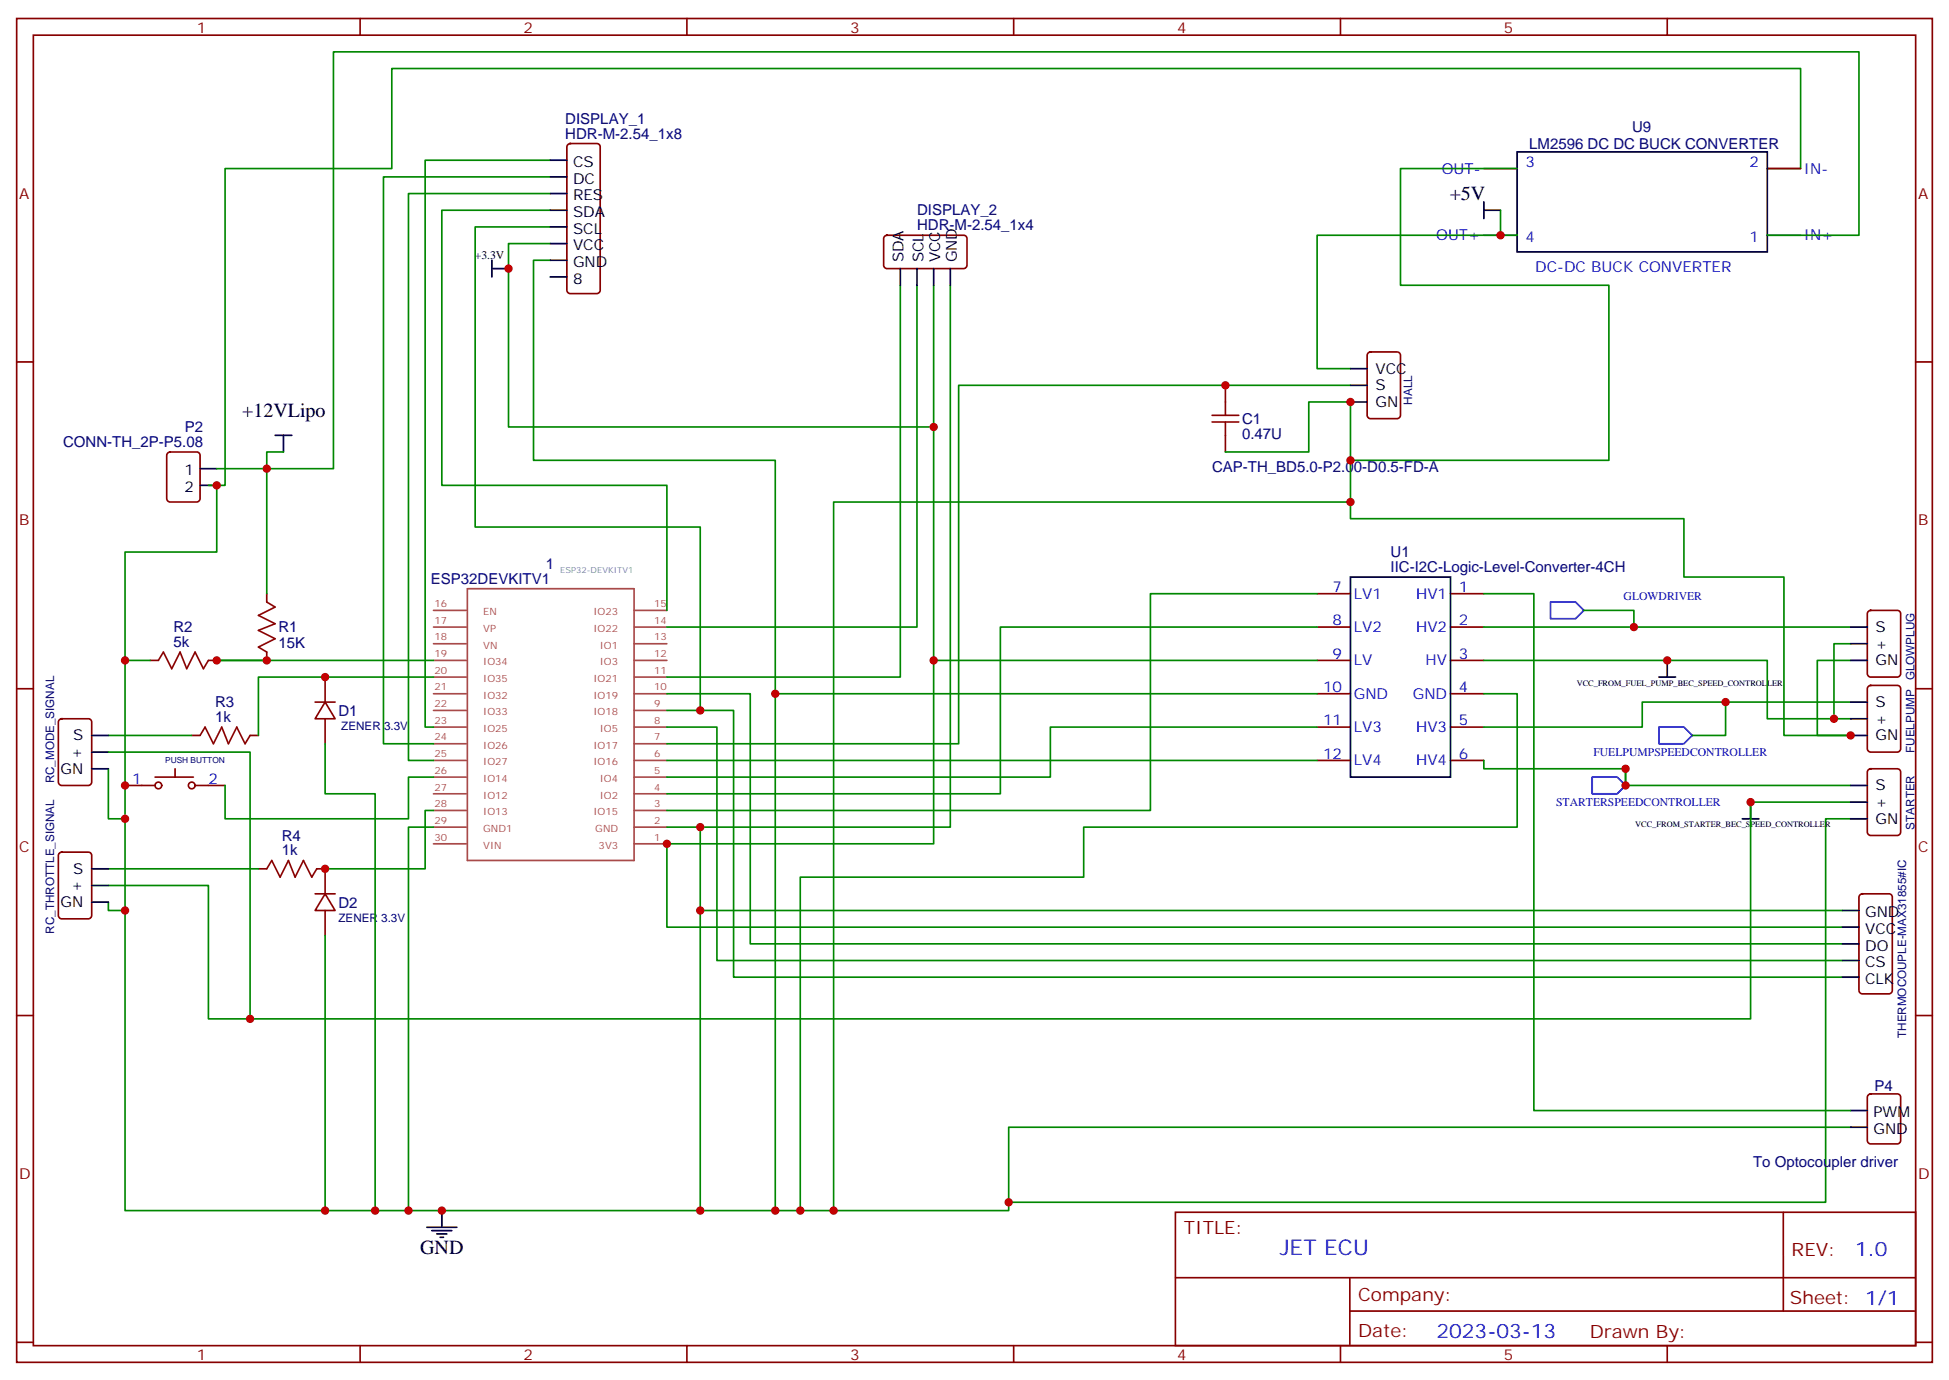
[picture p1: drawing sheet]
<svg xmlns="http://www.w3.org/2000/svg" width="412mm" height="292mm" viewBox="0 0 412 292" stroke-linecap="round" stroke-linejoin="round" font-family="sans-serif">
<g fill="none" stroke="#870000" stroke-width=".35">
<path d="M3.5 3.9h405.4v284.4h-405.4zM7.1 7.4h398.2v277.3h-398.2zM76.2 3.9v3.5M145.3 3.9v3.5M214.5 3.9v3.5M283.6 3.9v3.5M352.8 3.9v3.5M120.2 30.6l.4-.2h5.7a.71 .71 0 0 1 .7 .7v30.3a.76 .76 0 0 1-.7 .7h-5.7a.76 .76 0 0 1-.7-.7v-30.3zM314 35.7h7M373.9 35.7h7.1M187.2 50l.5-.2h16.2a.71 .71 0 0 1 .7 .7v5.6a.76 .76 0 0 1-.7 .7h-16.2a.76 .76 0 0 1-.7-.7v-5.6zM314 49.8h7"/>
<path d="M373.9 49.8h7.1M3.5 76.6h3.6M289.5 74.7l.5-.2h5.6a.71 .71 0 0 1 .7 .7v12.7a.76 .76 0 0 1-.7 .7h-5.6a.76 .76 0 0 1-.7-.7v-12.7zM405.3 76.6h3.6M35.5 95.8l.5-.2h5.6a.71 .71 0 0 1 .7 .7v9.2a.76 .76 0 0 1-.7 .7h-5.6a.76 .76 0 0 1-.7-.7v-9.2zM259.3 81.5v3.6M259.3 92.1v3.5M31.7 139.7h1.8M44.1 139.7h1.8M56.4 125.6v1.8M56.4 138v1.7M278.7 125.6h7.1"/>
<path d="M278.7 132.7h7.1M278.7 139.7h7.1M306.9 125.6h7.1M306.9 132.7h7.1M306.9 139.7h7.1M395.3 129.4l.5-.2h5.7a.71 .71 0 0 1 .7 .7v12.7a.76 .76 0 0 1-.7 .7h-5.7a.76 .76 0 0 1-.7-.7v-12.7zM3.5 145.7h3.6M12.6 152.3l.5-.2h5.6a.71 .71 0 0 1 .7 .7v12.7a.76 .76 0 0 1-.7 .7h-5.6a.76 .76 0 0 1-.8-.7v-12.7zM40.6 155.6h1.7M52.9 155.6h1.8M66.7 148.6h4.2M68.8 148.6l2.1 3.5h-4.2z"/>
<path d="M68.8 143.3v5.3M68.8 152.1v5.3M278.7 146.8h7.1M278.7 153.8h7.1M306.9 146.8h7.1M306.9 153.8h7.1M395.3 145.2l.5-.2h5.7a.71 .71 0 0 1 .7 .7v12.7a.76 .76 0 0 1-.7 .7h-5.7a.76 .76 0 0 1-.7-.7v-12.7zM405.3 145.7h3.6M26.5 166.2h6.3M32.8 164.4h8.1M37 162.7v1.7M41.3 166.2h6.3"/>
<path d="M278.7 160.9h7.1M306.9 160.9h7.1M395.3 162.9l.5-.2h5.7a.71 .71 0 0 1 .7 .7v12.7a.76 .76 0 0 1-.7 .7h-5.7a.76 .76 0 0 1-.7-.7v-12.7zM12.6 180.5l.5-.2h5.6a.71 .71 0 0 1 .7 .7v12.7a.76 .76 0 0 1-.7 .7h-5.6a.76 .76 0 0 1-.8-.7v-12.7zM54.7 183.8h1.7M66.7 189.1h4.2M67 183.8h1.8v5.3M68.8 189.1l2.1 3.6h-4.2zM68.8 192.7v5.2M393.6 189.3l.5-.2h5.6a.71 .71 0 0 1 .7 .7v19.8a.76 .76 0 0 1-.7 .7h-5.6a.76 .76 0 0 1-.8-.7v-19.8zM3.5 214.9h3.6M405.3 214.9h3.6"/>
<path d="M395.3 231.7l.5-.2h5.7a.71 .71 0 0 1 .7 .7v9.1a.76 .76 0 0 1-.7 .7h-5.7a.76 .76 0 0 1-.7-.7v-9.1zM248.7 256.5h156.6v28.2h-156.6zM377.3 256.5v20.9M248.7 270.4h156.5M285.6 277.4h119.6M285.6 270.4v14.1M3.5 284h3.6M76.2 284.7v3.6M145.3 284.7v3.6M214.5 284.7v3.6M283.6 284.7v3.6M352.8 284.7v3.6"/>
<path d="M405.3 284h3.6"/>
<circle cx="33.5" cy="166.2" r=".71"/>
<circle cx="40.6" cy="166.2" r=".71"/>
</g>
<g fill="none" stroke="#a64a4a" stroke-width=".35">
<path d="M91.7 139.7h7M91.7 136.2h7M91.7 132.7h7M91.7 129.2h7M98.9 124.6h35.3v57.5h-35.3zM134.2 139.7h6.9M134.2 136.2h6.9M134.2 132.7h6.9M134.2 129.2h6.9M91.7 157.4h7M91.7 153.8h7M91.7 150.3h7"/>
<path d="M91.7 146.8h7M91.7 143.3h7M134.2 157.4h6.9M134.2 153.8h6.9M134.2 150.3h6.9M134.2 146.8h6.9M134.2 143.3h6.9M91.7 178.5h7M91.7 175h7M91.7 171.5h7M91.7 168h7M91.7 164.4h7"/>
<path d="M91.7 160.9h7M134.2 178.5h6.9M134.2 175h6.9M134.2 171.5h6.9M134.2 168h6.9M134.2 164.4h6.9M134.2 160.9h6.9"/>
</g>
<g fill="none" stroke="#000" stroke-width=".35">
<path d="M116.4 33.9h3.5M116.4 37.4h3.5M321 32.1h52.9v21.2h-52.9zM104.1 56.8h3.5M104.1 55.1v3.5M116.4 44.5h3.5M116.4 41h3.5M116.4 48h3.5M116.4 51.5h3.5M116.4 55.1h3.5M116.4 58.6h3.5M190.5 56.8v3.6"/>
<path d="M194 56.8v3.6M197.6 56.8v3.6M201.1 56.8v3.6M314 44.5h3.5M314 42.7v3.5M285.8 78h3.5M42.3 99.2h3.6M58.2 92.1h3.5M60 92.1v3.5M285.8 85.1h3.5M285.8 81.5h3.5M42.3 102.7h3.6"/>
<path d="M285.8 122.1h21.1v42.3h-21.1zM352.8 139.7v3.6M391.6 139.7h3.5M391.6 132.7h3.5M391.6 136.2h3.5M19.4 155.6h3.5M19.4 159.1h3.5M351 143.3h3.5M391.6 155.6h3.5M391.6 148.6h3.5M391.6 152.1h3.5M19.4 162.7h3.5"/>
<path d="M368.7 173.2h3.5M370.4 169.7v3.5M391.6 173.2h3.5M391.6 166.2h3.5M391.6 169.7h3.5M19.4 190.9h3.5M19.4 183.8h3.5M19.4 187.4h3.5M389.8 192.7h3.5M389.8 196.2h3.5M389.8 199.7h3.5M389.8 203.2h3.5"/>
<path d="M389.8 206.8h3.5M391.6 235h3.5M391.6 238.5h3.5M90.3 259.7h6.4M93.5 256.2v3.5M91.4 260.4h4.2M92.4 261.1h2.1M93.1 261.8h.7"/>
</g>
<g fill="none" stroke="#008700" stroke-width=".35">
<path d="M116.4 33.9h-26.4v119.9h1.7M116.4 37.4h-35.3v120h10.6M321 35.7h-24.7v24.7h44.1v37h-54.6M373.9 35.7h7.1v-21.2h-298.1v21.2h-35.3v67h-3.5M116.4 41h-30v119.9h5.3M116.4 44.5h-22.9v58.2h47.6v26.5M116.4 48h-15.9v63.5h47.7v38.8M116.4 55.1h-3.5v42.3h51.1v158.8M116.4 51.5h-8.8v38.8h90M317.5 44.5v5.3M321 49.8h-42.3v28.2h7.1M373.9 49.8h19.4v-38.8h-322.7v88.2h-24.7"/>
<path d="M190.5 60.4v82.9h-49.4M194 60.4v72.3h-52.9M197.6 60.4v118.1h-56.5v17.7h248.7M201.1 60.4v114.6h-60M60 95.6h-3.6v30M259.3 95.6h17.6v-10.5h8.9v21.1h-109.4v150M285.8 81.5h-83v75.9h-61.7M45.9 102.7v14.1h-19.4v22.9M285.8 106.2v3.5h70.5v12.4h21.2v33.5h14.1h-7.1v-15.9h7.1M31.7 139.7h-5.2v116.5h42.3M45.9 139.7h45.8M197.6 139.7h81.1"/>
<path d="M278.7 132.7h-67v35.3h-70.6M278.7 125.6h-35.3v45.9h-102.3M314 139.7h59.9v12.4h17.7M314 125.6h10.6v109.4h67M314 132.7h77.6M335.1 129.2h10.6v3.5M391.6 136.2h-3.5v15.9M22.9 159.1h30v56.5M22.9 155.6h17.7M68.8 157.4v10.6h10.6v88.2M91.7 143.3h-37v12.3M141.1 150.3h14.1v56.5h234.6"/>
<path d="M141.1 146.8h17.6v52.9h231.1M141.1 153.8h10.6v49.4h238.1M164 146.8h114.7M278.7 153.8h-56.5v10.6h-81.1M314 146.8h7v28.2h-91.7v10.6h-60v70.6M365.1 148.6v7h-7M391.6 148.6h-44.1v5.2h-33.5M22.9 162.7v10.5h3.6M91.7 164.4h-5.3v8.8h-38.8v-7M91.7 171.5h-1.7v12.3h-21.2M91.7 175h-5.3v81.2M141.1 160.9h137.6"/>
<path d="M148.2 175v17.7h241.6M314 160.9v1.8h30v3.5M344 162.7v3.5h47.6M391.6 173.2h-5.3v81.2h-172.9M391.6 169.7h-21.2v45.9h-326.3v-28.2h-21.2M22.9 190.9v1.8h3.6M22.9 183.8h31.8M68.8 197.9v58.3h144.6v-17.7h178.2M148.2 192.7v63.5"/>
</g>
<path d="M256.5 87.9h5.6M256.5 89.3h5.6M259.3 85.1v2.8M259.3 89.3v2.8M33.5 139.7l1.1-1.7 1.7 3.5 1.8-3.5 1.4 3.5 1.8-3.5 1.7 3.5 1.1-1.8M56.4 127.4l1.8 1-3.5 1.8 3.5 1.8-3.5 1.4 3.5 1.7-3.5 1.8 1.7 1.1M42.3 155.6l1.1-1.8 1.8 3.6 1.7-3.6 1.4 3.6 1.8-3.6 1.8 3.6 1-1.8M56.4 183.8l1.1-1.7 1.8 3.5 1.7-3.5 1.4 3.5 1.8-3.5 1.8 3.5 1-1.8" fill="none" stroke="#a10000" stroke-width=".35"/>
<path d="M328.1 127.4h5.3l1.7 1.8-1.7 1.7h-5.3zM351 153.8h5.3l1.8 1.8-1.8 1.8h-5.3zM336.9 164.4h5.3l1.8 1.8-1.8 1.8h-5.3z" fill="none" stroke="#00f" stroke-width=".35"/>
<g fill="#c00">
<circle cx="148.2" cy="175" r=".88"/>
<circle cx="141.1" cy="178.5" r=".88"/>
<circle cx="56.4" cy="139.7" r=".88"/>
<circle cx="45.9" cy="139.7" r=".88"/>
<circle cx="68.8" cy="143.3" r=".88"/>
<circle cx="68.8" cy="183.8" r=".88"/>
<circle cx="148.2" cy="150.3" r=".88"/>
<circle cx="26.5" cy="166.2" r=".88"/>
<circle cx="26.5" cy="139.7" r=".88"/>
<circle cx="56.4" cy="99.2" r=".88"/>
<circle cx="345.7" cy="132.7" r=".88"/>
<circle cx="285.8" cy="106.2" r=".88"/>
<circle cx="317.5" cy="49.8" r=".88"/>
<circle cx="285.8" cy="97.4" r=".88"/>
<circle cx="26.5" cy="173.2" r=".88"/>
<circle cx="26.5" cy="192.7" r=".88"/>
<circle cx="344" cy="162.7" r=".88"/>
<circle cx="365.1" cy="148.6" r=".88"/>
<circle cx="352.8" cy="139.7" r=".88"/>
<circle cx="344" cy="166.2" r=".88"/>
<circle cx="93.5" cy="256.2" r=".88"/>
<circle cx="213.4" cy="254.4" r=".88"/>
<circle cx="68.8" cy="256.2" r=".88"/>
<circle cx="79.4" cy="256.2" r=".88"/>
<circle cx="164" cy="256.2" r=".88"/>
<circle cx="148.2" cy="256.2" r=".88"/>
<circle cx="169.3" cy="256.2" r=".88"/>
<circle cx="176.4" cy="256.2" r=".88"/>
<circle cx="45.9" cy="102.7" r=".88"/>
<circle cx="164" cy="146.8" r=".88"/>
<circle cx="388.1" cy="152.1" r=".88"/>
<circle cx="197.6" cy="90.3" r=".88"/>
<circle cx="107.6" cy="56.8" r=".88"/>
<circle cx="391.6" cy="155.6" r=".88"/>
<circle cx="285.8" cy="85.1" r=".88"/>
<circle cx="259.3" cy="81.5" r=".88"/>
<circle cx="148.2" cy="192.7" r=".88"/>
<circle cx="197.6" cy="139.7" r=".88"/>
<circle cx="86.4" cy="256.2" r=".88"/>
<circle cx="370.4" cy="169.7" r=".88"/>
<circle cx="52.9" cy="215.6" r=".88"/>
</g>
<text font-size="4.6" fill="#00f" x="270.8" y="265.5">JET ECU</text>
<g font-size="4.2">
<text x="306.8" y="42.4">+5V</text>
<text x="51.2" y="88.3">+12VLipo</text>
<text x="88.9" y="265.3">GND</text>
</g>
<g font-size="4.2" fill="#00f">
<text x="392.5" y="265.8">1.0</text>
<text x="304" y="283.1">2023-03-13</text>
</g>
<g font-size="3.9" fill="#800">
<text x="250.5" y="261.1">TITLE:</text>
<text x="379.1" y="265.8">REV:</text>
<text x="287.4" y="275.3">Company:</text>
<text x="378.7" y="275.9">Sheet: 1/1</text>
<text x="287.4" y="283">Date:</text>
<text x="336.4" y="283.1">Drawn By:</text>
</g>
<g font-size="3.2" fill="#800">
<text x="41.6" y="6.9">1</text>
<text x="110.8" y="6.9">2</text>
<text x="179.9" y="6.9">3</text>
<text x="249.1" y="6.9">4</text>
<text x="318.2" y="6.9">5</text>
<text x="4.1" y="42">A</text>
<text x="405.9" y="42">A</text>
<text x="4.1" y="111.2">B</text>
<text x="405.9" y="111.2">B</text>
<text x="4.1" y="180.3">C</text>
<text x="405.9" y="180.3">C</text>
<text x="4.1" y="249.4">D</text>
<text x="405.9" y="249.4">D</text>
<text x="41.6" y="287.7">1</text>
<text x="110.8" y="287.7">2</text>
<text x="179.9" y="287.7">3</text>
<text x="249.1" y="287.7">4</text>
<text x="318.2" y="287.7">5</text>
</g>
<g font-size="3.2" fill="#000080">
<text x="119.6" y="29.3">HDR-M-2.54_1x8</text>
<text x="119.6" y="26.2">DISPLAY_1</text>
<text x="345.3" y="28">U9</text>
<text x="323.6" y="31.5">LM2596 DC DC BUCK CONVERTER</text>
<text x="194.1" y="45.5">DISPLAY_2</text>
<text x="194.1" y="48.7">HDR-M-2.54_1x4</text>
<text x="262.8" y="89.7">C1</text>
<text x="13.3" y="94.6">CONN-TH_2P-P5.08</text>
<text x="39.1" y="91.5">P2</text>
<text x="262.8" y="92.9">0.47U</text>
<text x="256.5" y="99.9">CAP-TH_BD5.0-P2.00-D0.5-FD-A</text>
<text x="294.2" y="117.9">U1</text>
<text x="91.2" y="123.5">ESP32DEVKITV1</text>
<text x="115.5" y="120.4">1</text>
<text x="294.2" y="121">IIC-I2C-Logic-Level-Converter-4CH</text>
<text x="36.7" y="136.9">5k</text>
<text x="36.7" y="133.7">R2</text>
<text x="58.9" y="137">15K</text>
<text x="58.9" y="133.8">R1</text>
<text x="45.5" y="149.7">R3</text>
<text x="45.5" y="152.8">1k</text>
<text x="71.6" y="151.5">D1</text>
<text x="59.6" y="177.9">R4</text>
<text x="59.6" y="181">1k</text>
<text x="71.6" y="192.1">D2</text>
<text x="396.6" y="230.8">P4</text>
<text x="370.9" y="247">To Optocoupler driver</text>
</g>
<g font-size="3.2">
<text x="121.2" y="35.3">CS</text>
<text x="121.2" y="38.8">DC</text>
<text x="121.2" y="42.4">RES</text>
<text x="121.2" y="45.9">SDA</text>
<text x="121.2" y="49.4">SCL</text>
<text x="121.2" y="53">VCC</text>
<text x="121.2" y="56.5">GND</text>
<text x="191.2" y="55.5" transform="rotate(-90 191.2 55.5)">SDA</text>
<text x="195.4" y="55.5" transform="rotate(-90 195.4 55.5)">SCL</text>
<text x="199" y="55.5" transform="rotate(-90 199 55.5)">VCC</text>
<text x="202.5" y="55.5" transform="rotate(-90 202.5 55.5)">GND</text>
<text x="121.2" y="60">8</text>
<text x="291" y="79.1">VCC</text>
<text x="291" y="82.6">S</text>
<text x="291" y="86.1">GN</text>
<text x="39" y="100.6">1</text>
<text x="39" y="104.1">2</text>
<text x="396.9" y="133.7">S</text>
<text x="396.9" y="137.3">+</text>
<text x="396.9" y="140.8">GN</text>
<text x="396.9" y="149.6">S</text>
<text x="396.9" y="153.1">+</text>
<text x="15" y="160.2">+</text>
<text x="15.5" y="156.7">S</text>
<text x="396.9" y="156.7">GN</text>
<text x="12.8" y="163.7">GN</text>
<text x="396.9" y="167.3">S</text>
<text x="396.9" y="170.8">+</text>
<text x="396.9" y="174.3">GN</text>
<text x="15.5" y="184.9">S</text>
<text x="12.8" y="191.9">GN</text>
<text x="15" y="188.4">+</text>
<text x="394.7" y="194.1">GND</text>
<text x="394.7" y="197.6">VCC</text>
<text x="394.7" y="201.1">DO</text>
<text x="394.7" y="204.6">CS</text>
<text x="394.7" y="208.2">CLK</text>
<text x="396.4" y="236.4">PWM</text>
<text x="396.4" y="239.9">GND</text>
</g>
<g font-size="3.2" fill="#00f">
<text x="322.8" y="35.3">3</text>
<text x="370.2" y="35.3">2</text>
<text x="305.1" y="36.7">OUT-</text>
<text x="381.7" y="36.7">IN-</text>
<text x="303.9" y="50.8">OUT+</text>
<text x="322.8" y="51.2">4</text>
<text x="370.2" y="51.2">1</text>
<text x="381.7" y="50.8">IN+</text>
<text x="324.8" y="57.6">DC-DC BUCK CONVERTER</text>
<text x="282" y="125.3">7</text>
<text x="308.7" y="125.3">1</text>
<text x="286.5" y="126.7">LV1</text>
<text x="299.6" y="126.7">HV1</text>
<text x="282" y="132.3">8</text>
<text x="286.5" y="133.7">LV2</text>
<text x="299.6" y="133.7">HV2</text>
<text x="308.7" y="132.3">2</text>
<text x="282" y="139.4">9</text>
<text x="286.5" y="140.8">LV</text>
<text x="301.7" y="140.8">HV</text>
<text x="308.7" y="139.4">3</text>
<text x="280" y="146.4">10</text>
<text x="286.5" y="147.8">GND</text>
<text x="298.9" y="147.8">GND</text>
<text x="308.7" y="146.4">4</text>
<text x="280" y="153.5">11</text>
<text x="286.5" y="154.9">LV3</text>
<text x="299.6" y="154.9">HV3</text>
<text x="308.7" y="153.5">5</text>
<text x="280" y="160.5">12</text>
<text x="286.5" y="162">LV4</text>
<text x="299.6" y="162">HV4</text>
<text x="308.7" y="160.5">6</text>
<text x="28" y="165.8">1</text>
<text x="44.1" y="165.8">2</text>
</g>
<text font-size="2.5" x="100.5" y="54.7">+3.3V</text>
<g font-size="2.5" fill="#000080">
<text x="298.8" y="85.6" transform="rotate(-90 298.8 85.6)">HALL</text>
<text x="405.1" y="144" transform="rotate(-90 405.1 144)">GLOWPLUG</text>
<text x="72.2" y="154.5">ZENER 3.3V</text>
<text x="405.1" y="159.3" transform="rotate(-90 405.1 159.3)">FUELPUMP</text>
<text x="11.5" y="165.8" transform="rotate(-90 11.5 165.8)">RC_MODE_SIGNAL</text>
<text x="405.1" y="175.5" transform="rotate(-90 405.1 175.5)">STARTER</text>
<text x="11.5" y="197.5" transform="rotate(-90 11.5 197.5)">RC_THROTTLE_SIGNAL</text>
<text x="71.6" y="195.2">ZENER 3.3V</text>
<text x="403.3" y="219.6" transform="rotate(-90 403.3 219.6)">THERMOCOUPLE-MAX31855#IC</text>
</g>
<g font-size="2.5" fill="#00f">
<text x="343.5" y="126.9">GLOWDRIVER</text>
<text x="337.2" y="160.1">FUELPUMPSPEEDCONTROLLER</text>
<text x="329.3" y="170.6">STARTERSPEEDCONTROLLER</text>
</g>
<g font-size="2.1" fill="#a54b4b">
<text x="91.9" y="128.5">16</text>
<text x="91.9" y="132">17</text>
<text x="102.2" y="130.2">EN</text>
<text x="125.6" y="130.2">IO23</text>
<text x="138.4" y="132">14</text>
<text x="138.4" y="128.5">15</text>
<text x="91.9" y="135.5">18</text>
<text x="102.2" y="133.7">VP</text>
<text x="102.2" y="137.2">VN</text>
<text x="125.6" y="133.7">IO22</text>
<text x="126.9" y="137.2">IO1</text>
<text x="138.4" y="135.5">13</text>
<text x="91.9" y="139">19</text>
<text x="91.9" y="142.6">20</text>
<text x="102.2" y="140.8">IO34</text>
<text x="126.9" y="140.8">IO3</text>
<text x="138.4" y="142.6">11</text>
<text x="138.4" y="139">12</text>
<text x="91.9" y="146.1">21</text>
<text x="91.9" y="149.6">22</text>
<text x="102.2" y="144.3">IO35</text>
<text x="102.2" y="147.8">IO32</text>
<text x="125.6" y="147.8">IO19</text>
<text x="125.6" y="144.3">IO21</text>
<text x="138.4" y="149.6">9</text>
<text x="138.4" y="146.1">10</text>
<text x="91.9" y="153.2">23</text>
<text x="102.2" y="151.4">IO33</text>
<text x="102.2" y="154.9">IO25</text>
<text x="125.6" y="151.4">IO18</text>
<text x="126.9" y="154.9">IO5</text>
<text x="138.4" y="153.2">8</text>
<text x="91.9" y="156.7">24</text>
<text x="91.9" y="160.2">25</text>
<text x="102.2" y="158.4">IO26</text>
<text x="102.2" y="161.9">IO27</text>
<text x="125.6" y="161.9">IO16</text>
<text x="125.6" y="158.4">IO17</text>
<text x="138.4" y="160.2">6</text>
<text x="138.4" y="156.7">7</text>
<text x="91.9" y="163.7">26</text>
<text x="91.9" y="167.3">27</text>
<text x="102.2" y="165.5">IO14</text>
<text x="126.9" y="165.5">IO4</text>
<text x="138.4" y="167.3">4</text>
<text x="138.4" y="163.7">5</text>
<text x="91.9" y="170.8">28</text>
<text x="102.2" y="169">IO12</text>
<text x="102.2" y="172.5">IO13</text>
<text x="125.6" y="172.5">IO15</text>
<text x="126.9" y="169">IO2</text>
<text x="138.4" y="170.8">3</text>
<text x="91.9" y="174.3">29</text>
<text x="91.9" y="177.8">30</text>
<text x="102.2" y="176.1">GND1</text>
<text x="102.2" y="179.6">VIN</text>
<text x="126" y="176.1">GND</text>
<text x="126.7" y="179.6">3V3</text>
<text x="138.4" y="177.8">1</text>
<text x="138.4" y="174.3">2</text>
</g>
<text font-size="1.8" fill="#838383" x="118.6" y="121.2">ESP32-DEVKITV1</text>
<g font-size="1.8">
<text x="333.6" y="145.1">VCC_FROM_FUEL_PUMP_BEC_SPEED_CONTROLLER</text>
<text x="346" y="175.1">VCC_FROM_STARTER_BEC_SPEED_CONTROLLER</text>
</g>
<text font-size="1.8" fill="#000080" x="34.9" y="161.5">PUSH BUTTON</text>
</svg>
